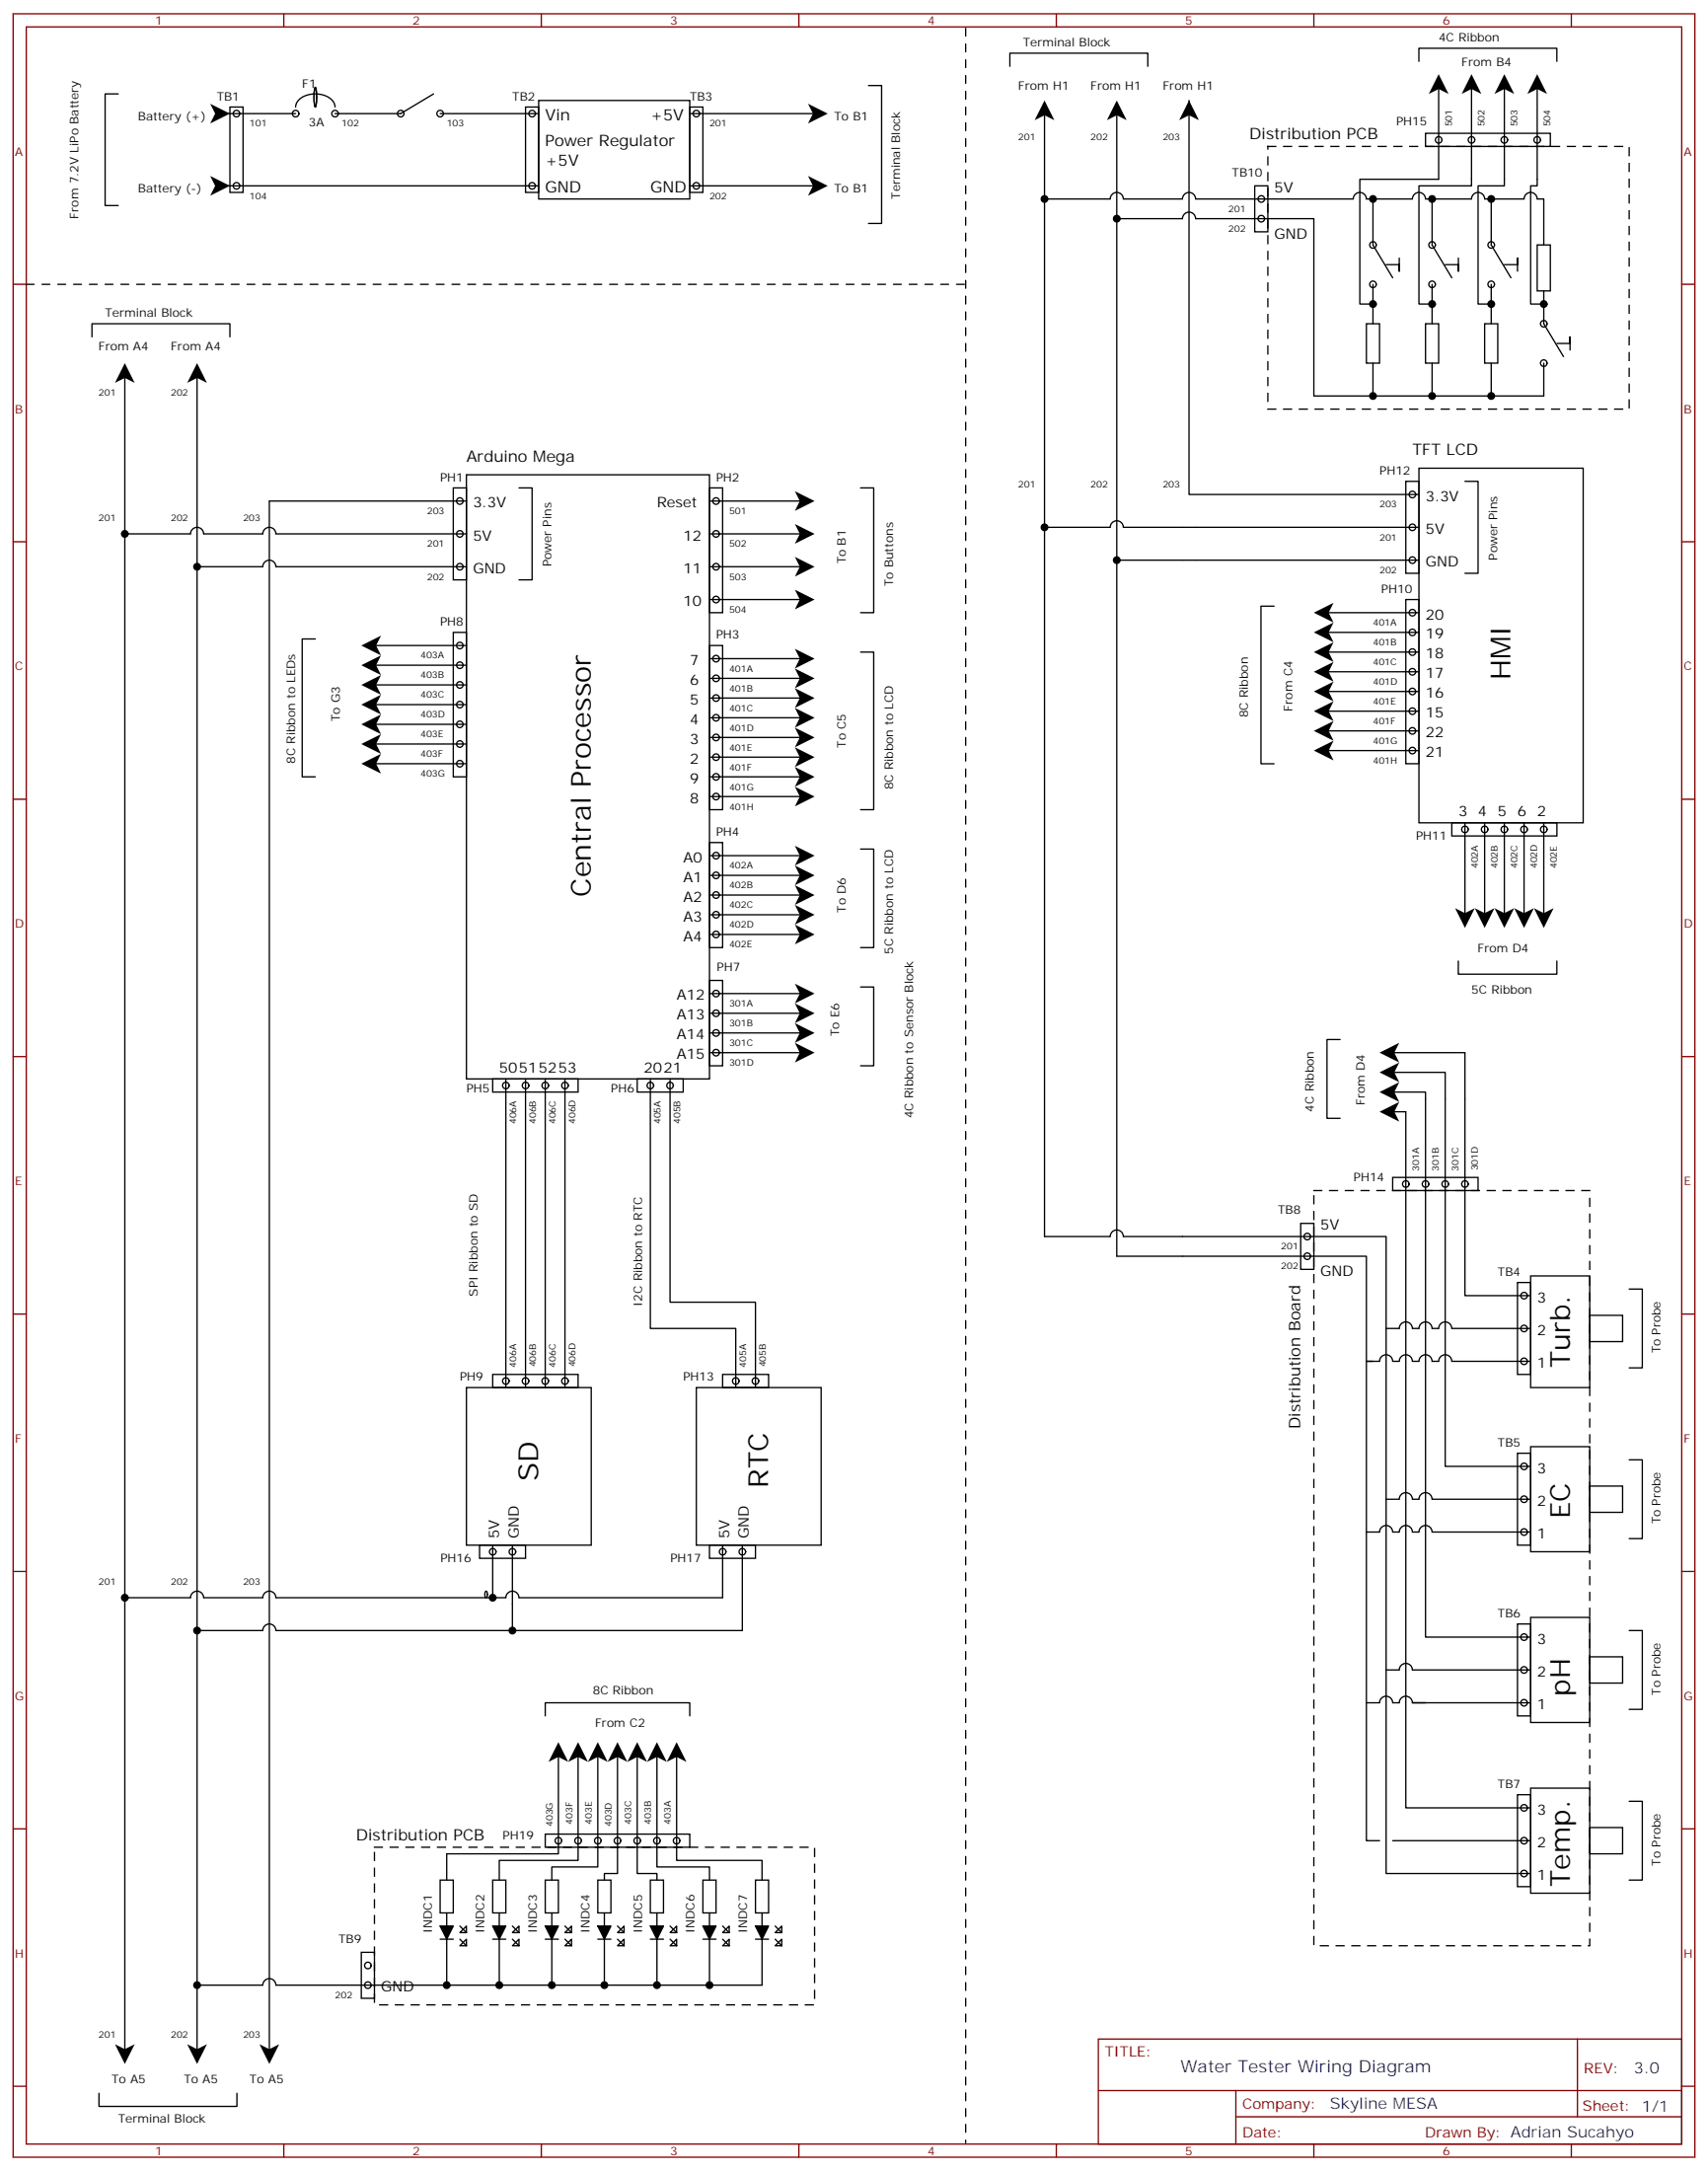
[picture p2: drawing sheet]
<svg xmlns="http://www.w3.org/2000/svg" width="459mm" height="583mm" viewBox="0 0 459 583" stroke-linecap="round" stroke-linejoin="round" font-family="sans-serif">
<g fill="none" stroke="#870000" stroke-width=".35">
<path d="M3.5 3.7h451.6v575.7h-451.6zM7.1 7.2h444.5v568.7h-444.5zM76.2 3.7v3.5M145.3 3.7v3.5M214.5 3.7v3.5M283.6 3.7v3.5M352.8 3.7v3.5M421.9 3.7v3.5M3.5 76.4h3.6M451.6 76.4h3.5M3.5 145.5h3.6M451.6 145.5h3.5"/>
<path d="M3.5 214.7h3.6M451.6 214.7h3.5M3.5 283.8h3.6M451.6 283.8h3.5M3.5 353h3.6M451.6 353h3.5M3.5 422.1h3.6M451.6 422.1h3.5M3.5 491.2h3.6M451.6 491.2h3.5M294.9 547.7h156.7v28.2h-156.7zM423.5 547.7l.1 20.9"/>
<path d="M3.5 560.4h3.6M76.2 575.9v3.5M145.3 575.9v3.5M214.5 575.9v3.5M283.6 575.9v3.5M295 561.5h156.4M331.8 568.6h119.6M331.8 561.5v14.1M352.8 575.9v3.5M421.9 575.9v3.5M451.6 560.4h3.5"/>
</g>
<g fill="#000">
<path d="M386.3 19.9l2.6 5.3-2.6-1.3-2.7 1.3zM395.1 19.9l2.7 5.3-2.7-1.3-2.6 1.3zM403.9 19.9l2.7 5.3-2.7-1.3-2.6 1.3zM412.7 19.9l2.7 5.3-2.7-1.3-2.6 1.3zM56.4 27.9l5.3 2.6-5.3 2.7 1.4-2.7zM217 27.9l5.2 2.6-5.2 2.7 1.3-2.7zM280.5 27l2.6 5.3-2.6-1.3-2.7 1.3zM299.9 27l2.6 5.3-2.6-1.3-2.7 1.3zM319.3 27l2.6 5.3-2.6-1.3-2.7 1.3zM56.4 47.3l5.3 2.6-5.3 2.7 1.4-2.7zM217 47.3l5.2 2.6-5.2 2.7 1.3-2.7zM33.5 97.5l2.7 5.3-2.7-1.3-2.6 1.3z"/>
<path d="M52.9 97.5l2.7 5.3-2.7-1.3-2.6 1.3zM213.4 131.9l5.3 2.7-5.3 2.6 1.4-2.6zM213.4 140.8l5.3 2.6-5.3 2.7 1.4-2.7zM213.4 149.6l5.3 2.6-5.3 2.7 1.4-2.7zM97 178.7l5.3-2.7-1.3 2.7 1.3 2.6zM97 173.4l5.3-2.7-1.3 2.7 1.3 2.6zM213.4 158.4l5.3 2.6-5.3 2.7 1.4-2.7zM213.4 174.3l5.3 2.6-5.3 2.7 1.4-2.7zM352.8 175.2l5.3-2.7-1.4 2.7 1.4 2.6zM352.8 169.9l5.3-2.7-1.4 2.7 1.4 2.6zM352.8 164.6l5.3-2.7-1.4 2.7 1.4 2.6zM97 199.8l5.3-2.6-1.3 2.6 1.3 2.7z"/>
<path d="M97 194.6l5.3-2.7-1.3 2.7 1.3 2.6zM97 189.3l5.3-2.7-1.3 2.7 1.3 2.6zM97 184l5.3-2.7-1.3 2.7 1.3 2.6zM213.4 179.6l5.3 2.6-5.3 2.7 1.4-2.7zM213.4 184.9l5.3 2.6-5.3 2.6 1.4-2.6zM213.4 190.1l5.3 2.7-5.3 2.6 1.4-2.6zM213.4 195.4l5.3 2.7-5.3 2.6 1.4-2.6zM352.8 196.3l5.3-2.6-1.4 2.6 1.4 2.7zM352.8 191l5.3-2.6-1.4 2.6 1.4 2.7zM352.8 185.7l5.3-2.6-1.4 2.6 1.4 2.7zM352.8 180.4l5.3-2.6-1.4 2.6 1.4 2.7zM97 205.1l5.3-2.6-1.3 2.6 1.3 2.7z"/>
<path d="M213.4 200.7l5.3 2.7-5.3 2.6 1.4-2.6zM213.4 206l5.3 2.7-5.3 2.6 1.4-2.6zM213.4 211.3l5.3 2.7-5.3 2.6 1.4-2.6zM352.8 201.6l5.3-2.6-1.4 2.6 1.4 2.7zM213.4 232.5l5.3 2.6-5.3 2.7 1.4-2.7zM213.4 227.2l5.3 2.6-5.3 2.7 1.4-2.7zM213.4 243.1l5.3 2.6-5.3 2.7 1.4-2.7zM213.4 237.8l5.3 2.6-5.3 2.7 1.4-2.7zM213.4 248.4l5.3 2.6-5.3 2.6 1.4-2.6zM390.7 243.9l2.6 1.4 2.7-1.4-2.7 5.3zM396 243.9l2.6 1.4 2.7-1.4-2.7 5.3zM401.3 243.9l2.6 1.4 2.7-1.4-2.7 5.3z"/>
<path d="M406.6 243.9l2.6 1.4 2.7-1.4-2.7 5.3zM411.9 243.9l2.6 1.4 2.7-1.4-2.7 5.3zM213.4 274.8l5.3 2.7-5.3 2.6 1.4-2.6zM213.4 269.5l5.3 2.7-5.3 2.6 1.4-2.6zM213.4 264.2l5.3 2.7-5.3 2.6 1.4-2.6zM213.4 280.1l5.3 2.7-5.3 2.6 1.4-2.6zM370.4 282.8l5.3-2.7-1.3 2.7 1.3 2.6zM370.4 288l5.3-2.6-1.3 2.6 1.3 2.7zM370.4 293.3l5.3-2.6-1.3 2.6 1.3 2.7zM370.4 298.6l5.3-2.6-1.3 2.6 1.3 2.7zM149.9 468l2.7 5.3-2.7-1.4-2.6 1.4zM155.2 468l2.7 5.3-2.7-1.4-2.6 1.4z"/>
<path d="M160.5 468l2.7 5.3-2.7-1.4-2.6 1.4zM165.8 468l2.7 5.3-2.7-1.4-2.6 1.4zM171.1 468l2.6 5.3-2.6-1.4-2.6 1.4zM176.4 468l2.6 5.3-2.6-1.4-2.7 1.4zM181.7 468l2.6 5.3-2.6-1.4-2.7 1.4zM30.9 549.1l2.6 1.3 2.7-1.3-2.7 5.3zM50.3 549.1l2.6 1.3 2.7-1.3-2.7 5.3zM69.7 549.1l2.6 1.3 2.7-1.3-2.7 5.3z"/>
</g>
<g fill="none" stroke="#000" stroke-width=".35">
<path d="M271.2 17.8v-3.5h37v3.5M381 16.5v-3.5h37v3.5M31.7 25.2h-3.5v30h3.5M60 30.5h19.4M61.7 28.8h3.6v22.9h-3.6zM79.4 28.8a4.3 4.3 0 0 1 4.3-3.5 6 6 0 0 1 5.9 2.2l.4 1.3M84.7 23.5a10.1 10.1 0 0 1 0 5.3 10.1 10.1 0 0 1 0-5.3zM116.4 25.2l-8.8 5.3h-17.6M118.2 30.5h26.4M141.1 28.8h3.5v22.9h-3.5zM144.6 27h40.6v26.4h-40.6zM185.2 28.8h3.5v22.9h-3.5z"/>
<path d="M185.2 30.5h33.5M233.2 23h3.5v37h-3.5M280.5 28.8v303.3h17.6a1.76 1.76 0 0 1 1.8-1.7 1.76 1.76 0 0 1 1.7 1.7h70.6v171.1h38.8M299.9 28.8v308.6h67v157h3.5M319.3 27v105.8h61.7M382.8 35.8h33.5v3.5h-33.5zM386.3 23.5v24.7h-21.2v33.5h3.6M395.1 23.5v26.4h-14.1v31.8h3.5M403.9 23.5v26.4h-7v31.8h3.5M412.7 23.5v26.4h-1.7v31.8h3.5M60 49.9h84.6M185.2 49.9h33.5"/>
<path d="M280.5 53.4h17.6a1.76 1.76 0 0 1 1.8-1.7 1.76 1.76 0 0 1 1.7 1.7h15.9a1.76 1.76 0 0 1 1.8-1.7 1.76 1.76 0 0 1 1.7 1.7h42.4a1.76 1.76 0 0 1 1.7-1.7 1.76 1.76 0 0 1 1.8 1.7h12.3a1.76 1.76 0 0 1 1.8-1.7 1.76 1.76 0 0 1 1.8 1.7h12.3a1.76 1.76 0 0 1 1.8-1.7 1.76 1.76 0 0 1 1.7 1.7h10.6a1.76 1.76 0 0 1 1.8-1.7 1.76 1.76 0 0 1 1.7 1.7h1.8v12.4M299.9 58.7h17.6a1.76 1.76 0 0 1 1.8-1.7 1.76 1.76 0 0 1 1.7 1.7h31.8v47.7h61.7v-8.9M336.9 49.9h3.5v12.4h-3.5zM368.7 53.4v12.4l5.2 8.8M384.5 53.4v12.4l5.3 8.8M400.4 53.4v12.4l5.3 8.8M368.7 76.4v10.6M375.7 69.3v3.5v-1.7h-3.5M384.5 76.4v10.6M391.6 69.3v3.5v-1.7h-3.5M400.4 76.4v10.6M403.9 71.1h3.6v-1.8v3.5"/>
<path d="M412.7 65.8h3.6v12.3h-3.6zM414.5 78.1v8.9l5.3 8.8M24.7 90.5v-3.5h37v3.5M33.5 99.3v453.3M366.9 87h3.5v10.5h-3.5zM368.7 97.5v8.9M382.8 87h3.5v10.5h-3.5zM384.5 97.5v8.9M398.6 87h3.6v10.5h-3.6zM400.4 97.5v8.9M418 92.3h3.6v-1.8v3.5M52.9 101.1v451.5"/>
<path d="M121.7 131.1h3.5v24.7h-3.5zM125.2 127.5h65.3v162.3h-65.3zM125.2 134.6h-52.9v418M139.3 131.1h3.6v24.7h-3.6M190.5 131.1h3.5v33.5h-3.5zM190.5 134.6h24.7M231.1 131.1h3.5v33.5h-3.5M377.5 129.3h3.5v24.7h-3.5zM381 125.8h44.1v95.2h-44.1zM393.3 129.3h3.6v24.7h-3.6M33.5 143.4h17.7a1.76 1.76 0 0 1 1.7-1.8 1.76 1.76 0 0 1 1.8 1.8h15.9a1.76 1.76 0 0 1 1.7-1.8 1.76 1.76 0 0 1 1.8 1.8h51.1M52.9 152.2h17.7a1.76 1.76 0 0 1 1.7-1.7 1.76 1.76 0 0 1 1.8 1.7h51.1"/>
<path d="M190.5 143.4h24.7M190.5 152.2h24.7M280.5 141.6h17.6a1.76 1.76 0 0 1 1.8-1.7 1.76 1.76 0 0 1 1.7 1.7h79.4M299.9 150.5h81.1M84.7 171.6h-3.6v37.1h3.6M100.5 178.7h24.7M100.5 173.4h24.7M121.7 169.9h3.5v38.8h-3.5zM190.5 173.4h3.5v44.1h-3.5zM190.5 161h24.7M190.5 176.9h24.7M231.1 175.2h3.5v42.3h-3.5"/>
<path d="M342.1 162.8h-3.5v42.4h3.5M356.3 175.2h24.7M356.3 169.9h24.7M356.3 164.6h24.7M377.5 161h3.5v44.1h-3.5zM100.5 199.8h24.7M100.5 194.6h24.7M100.5 189.3h24.7M100.5 184h24.7M190.5 182.2h24.7M190.5 187.5h24.7M190.5 192.8h24.7"/>
<path d="M190.5 198.1h24.7M356.3 196.3h24.7M356.3 191h24.7M356.3 185.7h24.7M356.3 180.4h24.7M100.5 205.1h24.7M190.5 203.4h24.7M190.5 208.7h24.7M190.5 214h24.7M356.3 201.6h24.7M190.5 226.3h3.5v28.2h-3.5zM190.5 235.1h24.7"/>
<path d="M190.5 229.8h24.7M231.1 228.1h3.5v26.4h-3.5M389.8 221h28.2v3.5h-28.2zM393.3 221v24.7M398.6 221v24.7M403.9 221v24.7M409.2 221v24.7M414.5 221v24.7M190.5 245.7h24.7M190.5 240.4h24.7M190.5 251h24.7M391.6 258.1v3.6h26.4v-3.6"/>
<path d="M190.5 263.3h3.5v23h-3.5zM190.5 277.5h24.7M190.5 272.2h24.7M190.5 266.9h24.7M231.1 265.1h3.5v21.2h-3.5M359.8 279.2h-3.5v21.2h3.5M132.3 289.8h22.9v3.5h-22.9zM135.8 289.8v82.9M141.1 289.8v82.9M146.4 289.8v82.9M151.7 289.8v82.9M171.1 289.8h12.3v3.5h-12.3z"/>
<path d="M174.6 289.8v67h23v15.9M179.9 289.8v60h22.9v22.9M190.5 282.8h24.7M372.2 293.3h10.6v146.4h28.2M372.2 288h15.9v105.9h22.9M372.2 282.8h21.1v65.2h17.7M372.2 298.6h5.3v187h33.5M373.9 316.3h23v3.5h-23zM349.2 328.6h3.6v12.4h-3.6zM372.2 356.8h3.5a1.76 1.76 0 0 1 1.8-1.7 1.76 1.76 0 0 1 1.7 1.7h1.8a1.76 1.76 0 0 1 1.8-1.7 1.76 1.76 0 0 1 1.7 1.7h1.8a1.76 1.76 0 0 1 1.8-1.7 1.76 1.76 0 0 1 1.7 1.7h21.2M407.5 344.5h3.5v24.7h-3.5zM411 342.7h15.9v30h-15.9z"/>
<path d="M426.9 353.3h8.8v7.1h-8.8zM437.4 346.3h3.6v21.1h-3.6M125.2 372.7h33.5v42.3h-33.5zM132.3 369.2h22.9v3.5h-22.9zM187 372.7h33.5v42.3h-33.5zM194 369.2h12.4v3.5h-12.4zM368.7 365.7h-1.8h3.5a1.76 1.76 0 0 1 1.8-1.8 1.76 1.76 0 0 1 1.7 1.8h1.8a1.76 1.76 0 0 1 1.8-1.8 1.76 1.76 0 0 1 1.7 1.8h1.8a1.76 1.76 0 0 1 1.8-1.8 1.76 1.76 0 0 1 1.7 1.8h1.8a1.76 1.76 0 0 1 1.8-1.8 1.76 1.76 0 0 1 1.7 1.8h21.2M407.5 390.3h3.5v24.7h-3.5zM411 388.6h15.9v28.2h-15.9zM426.9 399.2h8.8v7h-8.8zM437.4 392.1h3.6v21.2h-3.6M128.8 415h12.3v3.6h-12.3z"/>
<path d="M132.3 415v14.2M137.6 415v23M190.5 415h12.3v3.6h-12.3zM194 415v14.2h-54.7a1.76 1.76 0 0 0-1.7-1.8 1.76 1.76 0 0 0-1.8 1.8h-61.7a1.76 1.76 0 0 0-1.8-1.8 1.76 1.76 0 0 0-1.7 1.8h-15.9a1.76 1.76 0 0 0-1.8-1.8 1.76 1.76 0 0 0-1.7 1.8h-17.7M199.3 415v23h-125.2a1.76 1.76 0 0 0-1.8-1.8 1.76 1.76 0 0 0-1.7 1.8h-17.7M366.9 411.5h3.5a1.76 1.76 0 0 1 1.8-1.7 1.76 1.76 0 0 1 1.7 1.7h1.8a1.76 1.76 0 0 1 1.8-1.7 1.76 1.76 0 0 1 1.7 1.7h1.8a1.76 1.76 0 0 1 1.8-1.7 1.76 1.76 0 0 1 1.7 1.7h26.5M372.2 402.7h3.5a1.76 1.76 0 0 1 1.8-1.8 1.76 1.76 0 0 1 1.7 1.8h1.8a1.76 1.76 0 0 1 1.8-1.8 1.76 1.76 0 0 1 1.7 1.8h26.5M130.4 427.5l.1-.1a1.28 1.28 0 0 1 0 1.8l-.2-.3-.1-.6zM407.5 436.2h3.5v24.7h-3.5zM411 434.4h15.9v28.3h-15.9zM437.4 438h3.6v21.1h-3.6M366.9 457.4h3.5a1.76 1.76 0 0 1 1.8-1.8 1.76 1.76 0 0 1 1.7 1.8h1.8a1.76 1.76 0 0 1 1.8-1.8 1.76 1.76 0 0 1 1.7 1.8"/>
<path d="M372.2 448.6h3.5a1.76 1.76 0 0 1 1.8-1.8 1.76 1.76 0 0 1 1.7 1.8h31.8M382.8 457.4h-3.6h31.8M426.9 445h8.8v7.1h-8.8zM146.4 460.9v-3.5h38.8v3.5M149.9 471.5v26.4h-30v7.1M155.2 471.5v28.2h-21.1v5.3M160.5 471.5v30h-12.3v3.5M165.8 471.5v31.7h-3.5v1.8M171.1 471.5v31.7h5.3v1.8M176.4 471.5v30h14.1v3.5M181.7 471.5v28.2h22.9v5.3M146.4 492.7h38.8v3.5h-38.8z"/>
<path d="M373.9 494.4h37.1M407.5 482.1h3.5v24.7h-3.5zM411 480.3h15.9v28.2h-15.9zM426.9 490.9h8.8v7h-8.8zM437.4 483.8h3.6v21.2h-3.6M118.2 505h3.5v8.8h-3.5zM119.9 513.8v19.4M123.5 519.1l1.7-1.8v1.8zM123.5 517.3l1.7 1.8M132.3 505h3.5v8.8h-3.5zM134.1 513.8v19.4M137.6 519.1l1.7-1.8v1.8z"/>
<path d="M137.6 517.3l1.7 1.8M146.4 505h3.5v8.8h-3.5zM148.2 513.8v19.4M151.7 517.3l1.8 1.8M153.5 517.3v1.8h-1.8zM160.5 505h3.5v8.8h-3.5zM162.3 513.8v19.4M165.8 519.1l1.8-1.8v1.8zM165.8 517.3l1.8 1.8M174.6 505h3.6v8.8h-3.6zM176.4 513.8v19.4M179.9 519.1l1.8-1.8v1.8z"/>
<path d="M179.9 517.3l1.8 1.8M188.7 505h3.6v8.8h-3.6zM190.5 513.8v19.4M194 517.3l1.8 1.8M195.8 517.3v1.8h-1.8zM202.8 505h3.6v8.8h-3.6zM204.6 513.8v19.4h-130.5a1.76 1.76 0 0 0-1.8-1.7 1.76 1.76 0 0 0-1.7 1.7h-17.7M208.1 519.1l1.8-1.8v1.8zM208.1 517.3l1.8 1.8M97 524.4h3.5v12.4h-3.5zM118.2 520.9h3.5M123.5 522.6l1.7-1.7v1.7z"/>
<path d="M123.5 520.9l1.7 1.7M132.3 520.9h3.5M137.6 522.6l1.7-1.7v1.7zM137.6 520.9l1.7 1.7M146.4 520.9h3.5M151.7 520.9l1.8 1.7M153.5 520.9v1.7h-1.8zM160.5 520.9h3.5M165.8 522.6l1.8-1.7v1.7zM165.8 520.9l1.8 1.7M174.6 520.9h3.6M179.9 522.6l1.8-1.7v1.7z"/>
<path d="M179.9 520.9l1.8 1.7M188.7 520.9h3.6M194 520.9l1.8 1.7M195.8 520.9v1.7h-1.8zM202.8 520.9h3.6M208.1 522.6l1.8-1.7v1.7zM208.1 520.9l1.8 1.7M26.6 562.3v3.5h37v-3.5"/>
<circle cx="63.5" cy="30.5" r=".88"/>
<circle cx="79.4" cy="30.5" r=".88"/>
<circle cx="90" cy="30.5" r=".88"/>
<circle cx="107.6" cy="30.5" r=".88"/>
<circle cx="118.2" cy="30.5" r=".88"/>
<circle cx="142.9" cy="30.5" r=".88"/>
<circle cx="187" cy="30.5" r=".88"/>
<circle cx="386.3" cy="37.6" r=".88"/>
<circle cx="395.1" cy="37.6" r=".88"/>
<circle cx="403.9" cy="37.6" r=".88"/>
<circle cx="412.8" cy="37.6" r=".88"/>
<circle cx="63.5" cy="49.9" r=".88"/>
<circle cx="142.9" cy="49.9" r=".88"/>
<circle cx="187" cy="49.9" r=".88"/>
<circle cx="338.7" cy="53.4" r=".88"/>
<circle cx="338.7" cy="58.7" r=".88"/>
<circle cx="368.7" cy="65.8" r=".88"/>
<circle cx="368.7" cy="76.4" r=".88"/>
<circle cx="384.5" cy="65.8" r=".88"/>
<circle cx="384.5" cy="76.4" r=".88"/>
<circle cx="400.4" cy="76.4" r=".88"/>
<circle cx="400.4" cy="65.8" r=".88"/>
<circle cx="414.5" cy="97.5" r=".88"/>
<circle cx="414.5" cy="87" r=".88"/>
<circle cx="123.5" cy="134.6" r=".88"/>
<circle cx="192.3" cy="134.6" r=".88"/>
<circle cx="379.2" cy="132.8" r=".88"/>
<circle cx="123.5" cy="143.4" r=".88"/>
<circle cx="123.5" cy="152.2" r=".88"/>
<circle cx="192.3" cy="143.4" r=".88"/>
<circle cx="192.3" cy="152.2" r=".88"/>
<circle cx="379.2" cy="141.6" r=".88"/>
<circle cx="379.2" cy="150.5" r=".88"/>
<circle cx="123.5" cy="173.4" r=".88"/>
<circle cx="123.5" cy="178.7" r=".88"/>
<circle cx="192.3" cy="161" r=".88"/>
<circle cx="192.3" cy="176.9" r=".88"/>
<circle cx="379.2" cy="175.2" r=".88"/>
<circle cx="379.2" cy="169.9" r=".88"/>
<circle cx="379.2" cy="164.6" r=".88"/>
<circle cx="123.5" cy="189.3" r=".88"/>
<circle cx="123.5" cy="194.6" r=".88"/>
<circle cx="123.5" cy="184" r=".88"/>
<circle cx="123.5" cy="199.8" r=".88"/>
<circle cx="192.3" cy="182.2" r=".88"/>
<circle cx="192.3" cy="198.1" r=".88"/>
<circle cx="192.3" cy="192.8" r=".88"/>
<circle cx="192.3" cy="187.5" r=".88"/>
<circle cx="379.2" cy="180.4" r=".88"/>
<circle cx="379.2" cy="191" r=".88"/>
<circle cx="379.2" cy="196.3" r=".88"/>
<circle cx="379.2" cy="185.7" r=".88"/>
<circle cx="123.5" cy="205.1" r=".88"/>
<circle cx="192.3" cy="214" r=".88"/>
<circle cx="192.3" cy="203.4" r=".88"/>
<circle cx="192.3" cy="208.7" r=".88"/>
<circle cx="379.2" cy="201.6" r=".88"/>
<circle cx="192.3" cy="235.1" r=".88"/>
<circle cx="192.3" cy="229.8" r=".88"/>
<circle cx="393.3" cy="222.8" r=".88"/>
<circle cx="398.6" cy="222.8" r=".88"/>
<circle cx="403.9" cy="222.8" r=".88"/>
<circle cx="409.2" cy="222.8" r=".88"/>
<circle cx="414.5" cy="222.8" r=".88"/>
<circle cx="192.3" cy="245.7" r=".88"/>
<circle cx="192.3" cy="240.4" r=".88"/>
<circle cx="192.3" cy="251" r=".88"/>
<circle cx="192.3" cy="272.2" r=".88"/>
<circle cx="192.3" cy="277.5" r=".88"/>
<circle cx="192.3" cy="266.9" r=".88"/>
<circle cx="135.8" cy="291.6" r=".88"/>
<circle cx="141.1" cy="291.6" r=".88"/>
<circle cx="146.4" cy="291.6" r=".88"/>
<circle cx="151.7" cy="291.6" r=".88"/>
<circle cx="174.6" cy="291.6" r=".88"/>
<circle cx="179.9" cy="291.6" r=".88"/>
<circle cx="192.3" cy="282.8" r=".88"/>
<circle cx="377.5" cy="318" r=".88"/>
<circle cx="382.8" cy="318" r=".88"/>
<circle cx="388.1" cy="318" r=".88"/>
<circle cx="393.3" cy="318" r=".88"/>
<circle cx="351" cy="337.4" r=".88"/>
<circle cx="351" cy="332.1" r=".88"/>
<circle cx="409.2" cy="348" r=".88"/>
<circle cx="409.2" cy="356.8" r=".88"/>
<circle cx="135.8" cy="370.9" r=".88"/>
<circle cx="141.1" cy="370.9" r=".88"/>
<circle cx="146.4" cy="370.9" r=".88"/>
<circle cx="151.7" cy="370.9" r=".88"/>
<circle cx="197.6" cy="370.9" r=".88"/>
<circle cx="202.8" cy="370.9" r=".88"/>
<circle cx="409.2" cy="365.7" r=".88"/>
<circle cx="409.2" cy="393.9" r=".88"/>
<circle cx="132.3" cy="416.8" r=".88"/>
<circle cx="137.6" cy="416.8" r=".88"/>
<circle cx="194" cy="416.8" r=".88"/>
<circle cx="199.3" cy="416.8" r=".88"/>
<circle cx="409.2" cy="402.7" r=".88"/>
<circle cx="409.2" cy="411.5" r=".88"/>
<circle cx="409.2" cy="439.7" r=".88"/>
<circle cx="409.2" cy="448.6" r=".88"/>
<circle cx="409.2" cy="457.4" r=".88"/>
<circle cx="149.9" cy="494.4" r=".88"/>
<circle cx="155.2" cy="494.4" r=".88"/>
<circle cx="160.5" cy="494.4" r=".88"/>
<circle cx="165.8" cy="494.4" r=".88"/>
<circle cx="171.1" cy="494.4" r=".88"/>
<circle cx="176.4" cy="494.4" r=".88"/>
<circle cx="181.7" cy="494.4" r=".88"/>
<circle cx="409.2" cy="494.4" r=".88"/>
<circle cx="409.2" cy="485.6" r=".88"/>
<circle cx="409.2" cy="503.2" r=".88"/>
<circle cx="98.8" cy="533.2" r=".88"/>
<circle cx="98.8" cy="527.9" r=".88"/>
</g>
<path d="M259.3 7.6v568M340.4 39.3h97v70.6h-97zM7.1 76.4h252.2M352.8 319.8h74.1v202.8h-74.1zM100.5 496.2h118.2v42.3h-118.2z" fill="none" stroke="#000" stroke-width=".35" stroke-dasharray="2.1 2.1"/>
<g fill="#000" stroke="#000" stroke-width=".35">
<path d="M118.2 517.3h3.5l-1.8 3.6zM132.3 517.3h3.5l-1.7 3.6zM146.4 517.3h3.5l-1.7 3.6zM160.5 517.3h3.5l-1.7 3.6zM174.6 517.3h3.6l-1.8 3.6zM188.7 517.3h3.6l-1.8 3.6zM202.8 517.3h3.6l-1.8 3.6z"/>
<circle cx="280.5" cy="53.4" r=".88"/>
<circle cx="299.9" cy="58.7" r=".88"/>
<circle cx="368.7" cy="53.4" r=".88"/>
<circle cx="384.5" cy="53.4" r=".88"/>
<circle cx="400.4" cy="53.4" r=".88"/>
<circle cx="368.7" cy="81.7" r=".88"/>
<circle cx="384.5" cy="81.7" r=".88"/>
<circle cx="400.4" cy="81.7" r=".88"/>
<circle cx="414.5" cy="81.7" r=".88"/>
<circle cx="368.7" cy="106.4" r=".88"/>
<circle cx="384.5" cy="106.4" r=".88"/>
<circle cx="400.4" cy="106.4" r=".88"/>
<circle cx="33.5" cy="143.4" r=".88"/>
<circle cx="52.9" cy="152.2" r=".88"/>
<circle cx="280.5" cy="141.6" r=".88"/>
<circle cx="299.9" cy="150.5" r=".88"/>
<circle cx="33.5" cy="429.2" r=".88"/>
<circle cx="52.9" cy="438" r=".88"/>
<circle cx="132.3" cy="429.2" r=".88"/>
<circle cx="137.6" cy="438" r=".88"/>
<circle cx="52.9" cy="533.2" r=".88"/>
<circle cx="119.9" cy="533.2" r=".88"/>
<circle cx="134.1" cy="533.2" r=".88"/>
<circle cx="148.2" cy="533.2" r=".88"/>
<circle cx="162.3" cy="533.2" r=".88"/>
<circle cx="176.4" cy="533.2" r=".88"/>
<circle cx="190.5" cy="533.2" r=".88"/>
</g>
<g font-size="7.4">
<text x="405.6" y="182.7" transform="rotate(-90 405.6 182.7)">HMI</text>
<text x="158.7" y="240.9" transform="rotate(-90 158.7 240.9)">Central Processor</text>
<text x="421.6" y="367.4" transform="rotate(-90 421.6 367.4)">Turb.</text>
<text x="144.6" y="397.9" transform="rotate(-90 144.6 397.9)">SD</text>
<text x="206.3" y="399.6" transform="rotate(-90 206.3 399.6)">RTC</text>
<text x="421.6" y="408" transform="rotate(-90 421.6 408)">EC</text>
<text x="421.6" y="455.6" transform="rotate(-90 421.6 455.6)">pH</text>
<text x="421.6" y="506.8" transform="rotate(-90 421.6 506.8)">Temp.</text>
</g>
<text font-size="4.6" fill="#00f" x="317" y="556.7">Water Tester Wiring Diagram</text>
<g font-size="4.2">
<text x="146.4" y="32.3">Vin</text>
<text x="174.6" y="32.3">+5V</text>
<text x="146.4" y="39.3">Power Regulator</text>
<text x="335.5" y="37.5">Distribution PCB</text>
<text x="146.4" y="44.6">+5V</text>
<text x="146.4" y="51.7">GND</text>
<text x="174.6" y="51.7">GND</text>
<text x="125.2" y="124">Arduino Mega</text>
<text x="379.2" y="122.2">TFT LCD</text>
<text x="349.2" y="383.8" transform="rotate(-90 349.2 383.8)">Distribution Board</text>
<text x="95.6" y="494.3">Distribution PCB</text>
</g>
<g font-size="4.2" fill="#00f">
<text x="438.7" y="556.9">3.0</text>
<text x="357.1" y="566.5">Skyline MESA</text>
</g>
<g font-size="3.9">
<text x="342.2" y="51.7">5V</text>
<text x="342.2" y="64">GND</text>
<text x="127" y="136.3">3.3V</text>
<text x="176.4" y="136.3">Reset</text>
<text x="382.8" y="134.6">3.3V</text>
<text x="382.8" y="143.4">5V</text>
<text x="127" y="145.2">5V</text>
<text x="183.4" y="145.2">12</text>
<text x="127" y="154">GND</text>
<text x="183.4" y="154">11</text>
<text x="382.8" y="152.2">GND</text>
<text x="183.4" y="162.8">10</text>
<text x="382.8" y="166.3">20</text>
<text x="382.8" y="171.6">19</text>
<text x="185.2" y="178.7">7</text>
<text x="382.8" y="176.9">18</text>
<text x="185.2" y="184">6</text>
<text x="382.8" y="182.2">17</text>
<text x="185.2" y="189.3">5</text>
<text x="382.8" y="187.5">16</text>
<text x="185.2" y="194.6">4</text>
<text x="382.8" y="192.8">15</text>
<text x="185.2" y="199.8">3</text>
<text x="382.8" y="198.1">22</text>
<text x="382.8" y="203.4">21</text>
<text x="185.2" y="205.1">2</text>
<text x="185.2" y="210.4">9</text>
<text x="185.2" y="215.7">8</text>
<text x="391.6" y="219.3">3</text>
<text x="396.9" y="219.3">4</text>
<text x="402.2" y="219.3">5</text>
<text x="407.5" y="219.3">6</text>
<text x="412.7" y="219.3">2</text>
<text x="183.4" y="231.6">A0</text>
<text x="183.4" y="236.9">A1</text>
<text x="183.4" y="242.2">A2</text>
<text x="183.4" y="247.5">A3</text>
<text x="183.4" y="252.8">A4</text>
<text x="181.7" y="268.6">A12</text>
<text x="181.7" y="273.9">A13</text>
<text x="181.7" y="279.2">A14</text>
<text x="181.7" y="284.5">A15</text>
<text x="134.1" y="288">50515253</text>
<text x="172.9" y="288">2021</text>
<text x="354.5" y="330.4">5V</text>
<text x="354.5" y="342.7">GND</text>
<text x="412.7" y="349.8">3</text>
<text x="412.7" y="358.6">2</text>
<text x="412.7" y="367.4">1</text>
<text x="412.7" y="395.6">3</text>
<text x="412.7" y="404.5">2</text>
<text x="134" y="413.3" transform="rotate(-90 134 413.3)">5V</text>
<text x="139.3" y="413.3" transform="rotate(-90 139.3 413.3)">GND</text>
<text x="195.8" y="413.3" transform="rotate(-90 195.8 413.3)">5V</text>
<text x="201.1" y="413.3" transform="rotate(-90 201.1 413.3)">GND</text>
<text x="412.7" y="413.3">1</text>
<text x="412.7" y="441.5">3</text>
<text x="412.7" y="450.3">2</text>
<text x="412.7" y="459.1">1</text>
<text x="412.7" y="487.4">3</text>
<text x="412.7" y="496.2">2</text>
<text x="412.7" y="505">1</text>
<text x="102.3" y="535">GND</text>
</g>
<g font-size="3.9" fill="#800">
<text x="296.7" y="552.3">TITLE:</text>
<text x="425.3" y="556.9">REV:</text>
<text x="333.6" y="566.5">Company:</text>
<text x="425" y="567.1">Sheet: 1/1</text>
<text x="333.6" y="574.1">Date:</text>
<text x="382.6" y="574.2">Drawn By: Adrian Sucahyo</text>
</g>
<g font-size="3.2" fill="#800">
<text x="41.6" y="6.7">1</text>
<text x="110.8" y="6.7">2</text>
<text x="179.9" y="6.7">3</text>
<text x="249.1" y="6.7">4</text>
<text x="318.2" y="6.7">5</text>
<text x="387.3" y="6.7">6</text>
<text x="4.1" y="41.8">A</text>
<text x="452.1" y="41.8">A</text>
<text x="4.1" y="110.9">B</text>
<text x="452.1" y="110.9">B</text>
<text x="4.1" y="180.1">C</text>
<text x="452.1" y="180.1">C</text>
<text x="4.1" y="249.2">D</text>
<text x="452.1" y="249.2">D</text>
<text x="4.1" y="318.4">E</text>
<text x="452.1" y="318.4">E</text>
<text x="4.1" y="387.5">F</text>
<text x="452.1" y="387.5">F</text>
<text x="4.1" y="456.7">G</text>
<text x="452.1" y="456.7">G</text>
<text x="4.1" y="525.8">H</text>
<text x="452.1" y="525.8">H</text>
<text x="41.6" y="578.9">1</text>
<text x="110.8" y="578.9">2</text>
<text x="179.9" y="578.9">3</text>
<text x="249.1" y="578.9">4</text>
<text x="318.2" y="578.9">5</text>
<text x="387.3" y="578.9">6</text>
</g>
<g font-size="3.2">
<text x="386.3" y="11.1">4C Ribbon</text>
<text x="274.7" y="12.4">Terminal Block</text>
<text x="392.5" y="17.6">From B4</text>
<text x="81.1" y="23.5">F1</text>
<text x="58.2" y="27">TB1</text>
<text x="137.6" y="27">TB2</text>
<text x="185.2" y="27">TB3</text>
<text x="273.4" y="24.2">From H1</text>
<text x="292.8" y="24.2">From H1</text>
<text x="312.2" y="24.2">From H1</text>
<text x="37" y="32.3">Battery (+)</text>
<text x="82.9" y="34">3A</text>
<text x="224" y="32.3">To B1</text>
<text x="374.9" y="33.6">PH15</text>
<text x="330.8" y="47.4">TB10</text>
<text x="37" y="51.7">Battery (-)</text>
<text x="224" y="51.7">To B1</text>
<text x="241.7" y="53.4" transform="rotate(-90 241.7 53.4)">Terminal Block</text>
<text x="21.1" y="58.7" transform="rotate(-90 21.1 58.7)">From 7.2V LiPo Battery</text>
<text x="28.2" y="85.1">Terminal Block</text>
<text x="26.5" y="94">From A4</text>
<text x="45.9" y="94">From A4</text>
<text x="118.2" y="129.3">PH1</text>
<text x="192.3" y="129.3">PH2</text>
<text x="370.4" y="127.5">PH12</text>
<text x="148.1" y="152.2" transform="rotate(-90 148.1 152.2)">Power Pins</text>
<text x="227.1" y="151.5" transform="rotate(-90 227.1 151.5)">To B1</text>
<text x="402.1" y="150.4" transform="rotate(-90 402.1 150.4)">Power Pins</text>
<text x="239.8" y="157.5" transform="rotate(-90 239.8 157.5)">To Buttons</text>
<text x="370.9" y="159.3">PH10</text>
<text x="118.2" y="168.1">PH8</text>
<text x="192.3" y="171.6">PH3</text>
<text x="347" y="191" transform="rotate(-90 347 191)">From C4</text>
<text x="91.3" y="193.8" transform="rotate(-90 91.3 193.8)">To G3</text>
<text x="335.1" y="192.8" transform="rotate(-90 335.1 192.8)">8C Ribbon</text>
<text x="227.1" y="200.9" transform="rotate(-90 227.1 200.9)">To C5</text>
<text x="79.3" y="205.1" transform="rotate(-90 79.3 205.1)">8C Ribbon to LEDs</text>
<text x="239.8" y="212.2" transform="rotate(-90 239.8 212.2)">8C Ribbon to LCD</text>
<text x="192.3" y="224.5">PH4</text>
<text x="380.2" y="225.6">PH11</text>
<text x="227.1" y="245.1" transform="rotate(-90 227.1 245.1)">To D6</text>
<text x="239.8" y="256.3" transform="rotate(-90 239.8 256.3)">5C Ribbon to LCD</text>
<text x="396.8" y="255.8">From D4</text>
<text x="192.5" y="260.9">PH7</text>
<text x="395.1" y="266.9">5C Ribbon</text>
<text x="225.3" y="278.4" transform="rotate(-90 225.3 278.4)">To E6</text>
<text x="125.2" y="293.3">PH5</text>
<text x="164" y="293.3">PH6</text>
<text x="352.8" y="298.6" transform="rotate(-90 352.8 298.6)">4C Ribbon</text>
<text x="366.4" y="297" transform="rotate(-90 366.4 297)">From D4</text>
<text x="245.2" y="300.4" transform="rotate(-90 245.2 300.4)">4C Ribbon to Sensor Block</text>
<text x="363.4" y="317.3">PH14</text>
<text x="343.2" y="326.1">TB8</text>
<text x="402.2" y="342.7">TB4</text>
<text x="128.3" y="348.2" transform="rotate(-90 128.3 348.2)">SPI Ribbon to SD</text>
<text x="172.4" y="350.9" transform="rotate(-90 172.4 350.9)">I2C Ribbon to RTC</text>
<text x="445.8" y="363.5" transform="rotate(-90 445.8 363.5)">To Probe</text>
<text x="123.5" y="370.9">PH9</text>
<text x="183.4" y="370.9">PH13</text>
<text x="402.2" y="388.6">TB5</text>
<text x="445.8" y="409.4" transform="rotate(-90 445.8 409.4)">To Probe</text>
<text x="118.3" y="419.7">PH16</text>
<text x="180" y="419.7">PH17</text>
<text x="402.2" y="434.4">TB6</text>
<text x="159.2" y="455.2">8C Ribbon</text>
<text x="445.8" y="455.2" transform="rotate(-90 445.8 455.2)">To Probe</text>
<text x="159.8" y="464">From C2</text>
<text x="402.2" y="480.3">TB7</text>
<text x="135" y="494">PH19</text>
<text x="445.8" y="501.1" transform="rotate(-90 445.8 501.1)">To Probe</text>
<text x="90.9" y="521.9">TB9</text>
<text x="116" y="519.2" transform="rotate(-90 116 519.2)">INDC1</text>
<text x="130.1" y="519.2" transform="rotate(-90 130.1 519.2)">INDC2</text>
<text x="144.2" y="519.2" transform="rotate(-90 144.2 519.2)">INDC3</text>
<text x="158.3" y="519.2" transform="rotate(-90 158.3 519.2)">INDC4</text>
<text x="172.4" y="519.2" transform="rotate(-90 172.4 519.2)">INDC5</text>
<text x="186.5" y="519.2" transform="rotate(-90 186.5 519.2)">INDC6</text>
<text x="200.6" y="519.2" transform="rotate(-90 200.6 519.2)">INDC7</text>
<text x="30" y="559.7">To A5</text>
<text x="49.4" y="559.7">To A5</text>
<text x="67" y="559.7">To A5</text>
<text x="31.7" y="570.3">Terminal Block</text>
</g>
<g font-size="2.5">
<text x="67" y="34">101</text>
<text x="91.7" y="34">102</text>
<text x="119.9" y="34">103</text>
<text x="190.5" y="34">201</text>
<text x="389.8" y="34" transform="rotate(-90 389.8 34)">501</text>
<text x="398.6" y="34" transform="rotate(-90 398.6 34)">502</text>
<text x="407.5" y="34" transform="rotate(-90 407.5 34)">503</text>
<text x="416.3" y="34" transform="rotate(-90 416.3 34)">504</text>
<text x="273.4" y="37.6">201</text>
<text x="292.8" y="37.6">202</text>
<text x="312.2" y="37.6">203</text>
<text x="67" y="53.4">104</text>
<text x="190.5" y="53.4">202</text>
<text x="329.8" y="57">201</text>
<text x="329.8" y="62.3">202</text>
<text x="26.5" y="106.4">201</text>
<text x="45.9" y="106.4">202</text>
<text x="273.4" y="131.1">201</text>
<text x="292.8" y="131.1">202</text>
<text x="312.2" y="131.1">203</text>
<text x="370.4" y="136.3">203</text>
<text x="26.5" y="139.9">201</text>
<text x="45.9" y="139.9">202</text>
<text x="65.3" y="139.9">203</text>
<text x="114.7" y="138.1">203</text>
<text x="195.8" y="138.1">501</text>
<text x="114.7" y="146.9">201</text>
<text x="195.8" y="146.9">502</text>
<text x="370.4" y="145.2">201</text>
<text x="114.7" y="155.8">202</text>
<text x="195.8" y="155.8">503</text>
<text x="370.4" y="154">202</text>
<text x="195.8" y="164.6">504</text>
<text x="368.7" y="173.4">401B</text>
<text x="368.7" y="168.1">401A</text>
<text x="112.9" y="176.9">403A</text>
<text x="368.7" y="178.7">401C</text>
<text x="112.9" y="182.2">403B</text>
<text x="195.8" y="180.4">401A</text>
<text x="195.8" y="185.7">401B</text>
<text x="368.7" y="184">401D</text>
<text x="112.9" y="187.5">403C</text>
<text x="195.8" y="191">401C</text>
<text x="368.7" y="189.3">401E</text>
<text x="112.9" y="192.8">403D</text>
<text x="195.8" y="196.3">401D</text>
<text x="368.7" y="194.6">401F</text>
<text x="112.9" y="203.4">403F</text>
<text x="112.9" y="198.1">403E</text>
<text x="195.8" y="201.6">401E</text>
<text x="368.7" y="199.8">401G</text>
<text x="112.9" y="208.7">403G</text>
<text x="195.8" y="206.9">401F</text>
<text x="368.7" y="205.1">401H</text>
<text x="195.8" y="212.2">401G</text>
<text x="195.8" y="217.5">401H</text>
<text x="195.8" y="233.4">402A</text>
<text x="396.9" y="233.4" transform="rotate(-90 396.9 233.4)">402A</text>
<text x="402.2" y="233.4" transform="rotate(-90 402.2 233.4)">402B</text>
<text x="407.5" y="233.4" transform="rotate(-90 407.5 233.4)">402C</text>
<text x="412.7" y="233.4" transform="rotate(-90 412.7 233.4)">402D</text>
<text x="418" y="233.4" transform="rotate(-90 418 233.4)">402E</text>
<text x="195.8" y="238.7">402B</text>
<text x="195.8" y="243.9">402C</text>
<text x="195.8" y="249.2">402D</text>
<text x="195.8" y="254.5">402E</text>
<text x="195.8" y="275.7">301B</text>
<text x="195.8" y="270.4">301A</text>
<text x="195.8" y="281">301C</text>
<text x="195.8" y="286.3">301D</text>
<text x="138.6" y="302" transform="rotate(-90 138.6 302)">406A</text>
<text x="143.9" y="302" transform="rotate(-90 143.9 302)">406B</text>
<text x="149.2" y="302" transform="rotate(-90 149.2 302)">406C</text>
<text x="154.5" y="302" transform="rotate(-90 154.5 302)">406D</text>
<text x="177.4" y="302" transform="rotate(-90 177.4 302)">405A</text>
<text x="182.7" y="302" transform="rotate(-90 182.7 302)">405B</text>
<text x="381" y="314.5" transform="rotate(-90 381 314.5)">301A</text>
<text x="386.3" y="314.5" transform="rotate(-90 386.3 314.5)">301B</text>
<text x="391.6" y="314.5" transform="rotate(-90 391.6 314.5)">301C</text>
<text x="396.9" y="314.5" transform="rotate(-90 396.9 314.5)">301D</text>
<text x="344" y="335.7">201</text>
<text x="344" y="341">202</text>
<text x="138.6" y="367.3" transform="rotate(-90 138.6 367.3)">406A</text>
<text x="143.9" y="367.2" transform="rotate(-90 143.9 367.2)">406B</text>
<text x="149.2" y="367.3" transform="rotate(-90 149.2 367.3)">406C</text>
<text x="154.5" y="367.2" transform="rotate(-90 154.5 367.2)">406D</text>
<text x="200.3" y="367.3" transform="rotate(-90 200.3 367.3)">405A</text>
<text x="205.6" y="367.2" transform="rotate(-90 205.6 367.2)">405B</text>
<text x="26.5" y="425.6">201</text>
<text x="45.9" y="425.6">202</text>
<text x="65.3" y="425.6">203</text>
<text x="148.4" y="490.7" transform="rotate(-90 148.4 490.7)">403G</text>
<text x="153.7" y="490.1" transform="rotate(-90 153.7 490.1)">403F</text>
<text x="159" y="490.1" transform="rotate(-90 159 490.1)">403E</text>
<text x="164.2" y="490.7" transform="rotate(-90 164.2 490.7)">403D</text>
<text x="169.5" y="490.1" transform="rotate(-90 169.5 490.1)">403C</text>
<text x="174.8" y="490.1" transform="rotate(-90 174.8 490.1)">403B</text>
<text x="180.1" y="490.1" transform="rotate(-90 180.1 490.1)">403A</text>
<text x="90" y="536.8">202</text>
<text x="26.5" y="547.3">201</text>
<text x="45.9" y="547.3">202</text>
<text x="65.3" y="547.3">203</text>
</g>
</svg>
